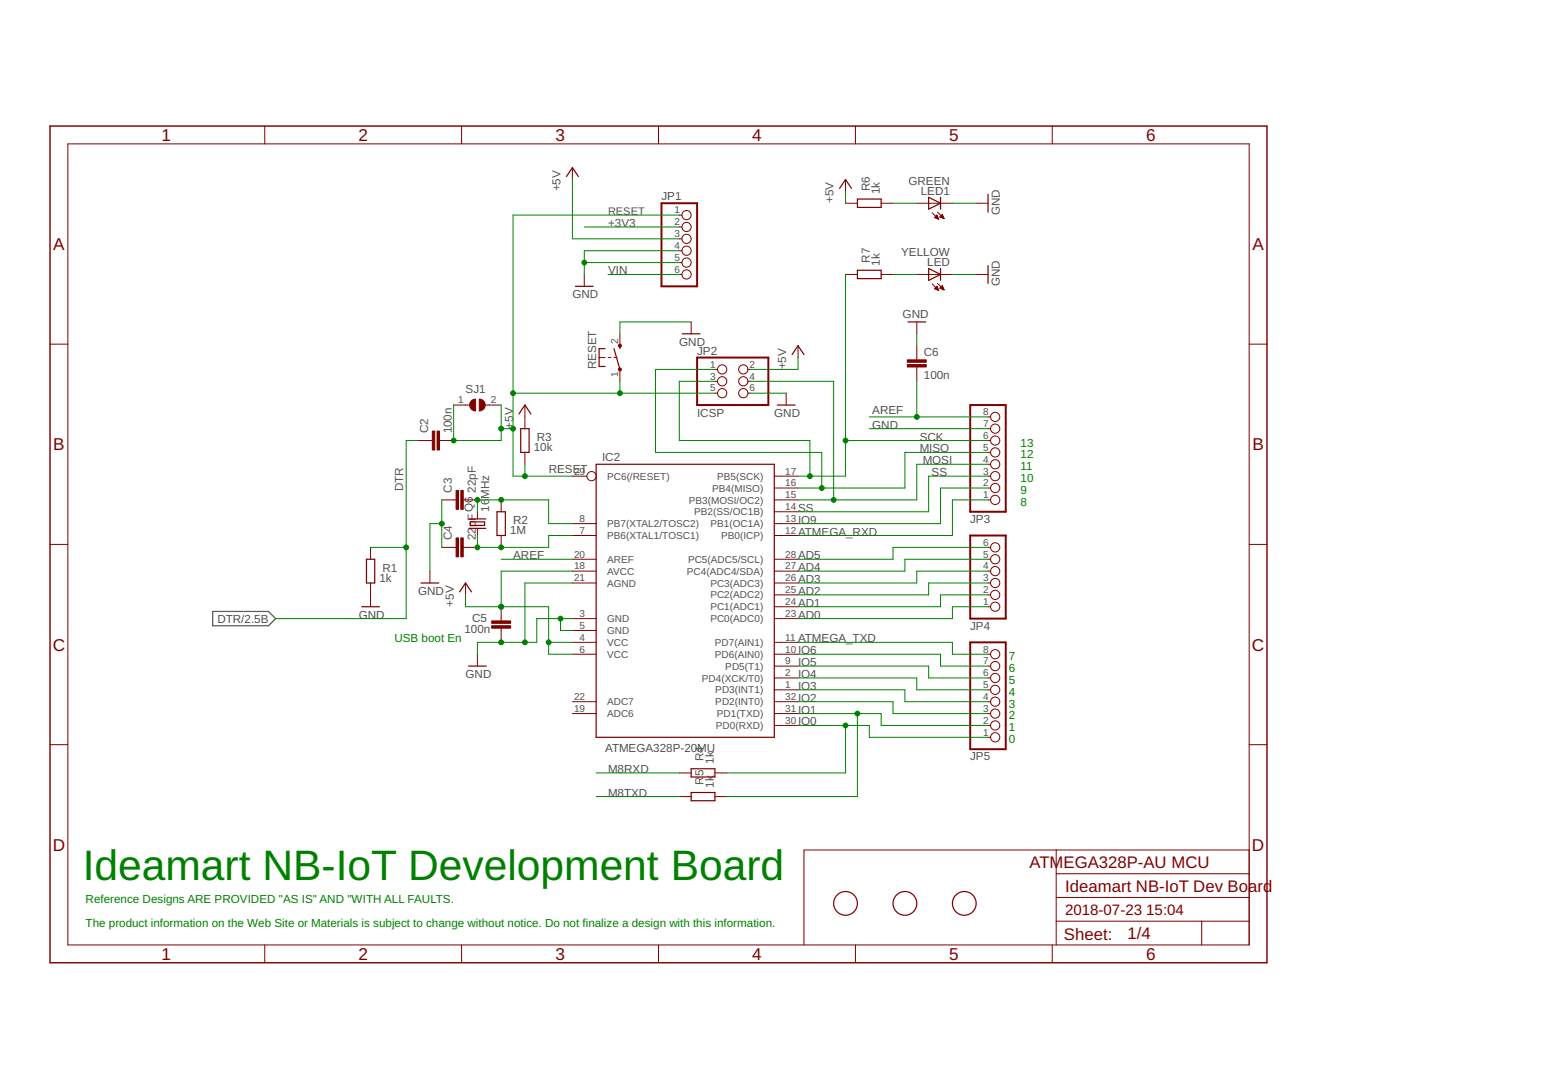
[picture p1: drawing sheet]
<svg xmlns="http://www.w3.org/2000/svg" width="297mm" height="210mm" viewBox="0 0 297 210" stroke-linecap="round" stroke-linejoin="round" font-family="sans-serif">
<path d="M40.9 117.8h10.8l1.4 1.3-1.4 1.4h-10.8z" fill="none" stroke="#505050" stroke-width=".23"/>
<path d="M127.3 39.1h6.9v16h-6.9zM134.2 68.9h13.7v9.1h-13.7zM186.8 78h6.8v20.6h-6.8zM186.8 103.1h6.8v16h-6.8zM186.8 123.7h6.8v20.6h-6.8z" fill="none" stroke="#800000" stroke-width=".38"/>
<g fill="none" stroke="#800000" stroke-width=".19">
<path d="M13.1 27.7h227.4v154.3h-227.4zM51 24.3v3.4M88.9 24.3v3.4M110.2 32.3v2.3M126.8 24.3v3.4M162.8 39.1h2.3M162.8 34.6v2.3M164.7 24.3v3.4M169.6 39.1h2.3M176.5 39.1h6.8M187.9 39.1h2.3M202.6 24.3v3.4"/>
<path d="M112.5 52.9v2.2M130.8 41.4h.5M130.8 43.7h.5M130.8 46h.5M130.8 48.3h.5M130.8 50.6h.5M130.8 52.9h.5M162.8 52.9h2.3M169.6 52.9h2.3M176.5 52.9h6.8M179.5 41l1.2 1.2M179.5 54.7l1.2 1.2"/>
<path d="M179.9 41.9l.8 .3M179.9 41.9l.5-.5 .3 .8M179.9 41.9h.7M179.9 55.6l.8 .3M179.9 55.6h.7M180 41.8h.5M180 55.5h.5M180.1 55.7h.5M180.1 41.7h.4M180.1 55.4h.4M180.1 42h.5M180.2 41.6h.2"/>
<path d="M180.2 55.3h.2M180.3 41.5h.1M180.3 55.2h.1M180.4 55.1l-.5 .5M180.4 55.1l.3 .8M180.4 55.8h.2M180.4 42.1h.3M180.5 40.9l1.2 1.2M180.5 54.6l1.2 1.2M180.6 55.9h.1M180.6 42.2h.1M180.9 41.8l.5-.5 .3 .8z"/>
<path d="M180.9 55.5l.5-.5 .3 .8zM181 41.8h.6M181 55.5h.6M181 41.7h.5M181.1 55.4h.4M181.1 41.6h.4M181.1 55.3h.4M181.2 55.6h.4M181.2 41.9h.4M181.3 41.5h.2M181.3 55.2h.1M181.4 41.4h.1"/>
<path d="M181.4 55.1h.1M181.4 55.7h.3M181.4 42h.3M181.7 55.8h.1M181.7 42.1h.1M187.9 52.9h2.3M9.6 66.3h3.5M87.3 78h3.1M93.4 78h3.1M101 78v4.5M115.3 68.9h1.2M117.1 68.9h.5"/>
<path d="M118.2 68.9h.6M119.3 64.3v2.3M119.3 71.1v2.3M133.1 62v2.3M137.6 71.1h.5M137.6 73.4h.5M137.6 75.7h.5M144 71.1h.5M144 73.4h.5M144 75.7h.5M151.3 75.7v2.3M153.6 66.6v2.3"/>
<path d="M176.5 62v2.3M176.5 66.6v2.7M176.5 70.7v2.7M240.5 66.3h3.4M80.5 84.8h2.7M84.6 84.8h2.7M85 96.3h2.8M89.2 96.3h2.7M91.9 98.6v1.3M96.5 96.3v2.3M101 87.1v2.3M110.2 91.7h2.8"/>
<path d="M149.1 96.3h4.5M149.1 94h4.5M149.1 91.7h4.5M149.1 98.6h4.5M190.2 96.3h.5M190.2 94h.5M190.2 91.7h.5M190.2 89.4h.5M190.2 87.1h.5M190.2 84.8h.5M190.2 82.5h.5M190.2 80.3h.5"/>
<path d="M9.6 104.8h3.5M71.3 105.4v2.3M71.3 112.3v4.5M82.8 110v2.3M85 105.4h2.8M89.2 105.4h2.7M89.6 112.3v2.3M91.9 101.7v1.4M96.5 103.1v2.3M96.5 116.8v2.8M110.2 112.3h4.6M110.2 110h4.6"/>
<path d="M110.2 107.7h4.6M110.2 100.8h4.6M110.2 103.1h4.6M110.2 119.1h4.6M149.1 116.8h4.5M149.1 114.6h4.5M149.1 112.3h4.5M149.1 110h4.5M149.1 107.7h4.5M149.1 100.8h4.5M149.1 103.1h4.5M149.1 119.1h4.5"/>
<path d="M190.2 116.8h.5M190.2 114.6h.5M190.2 112.3h.5M190.2 110h.5M190.2 107.7h.5M190.2 105.4h.5M240.5 104.8h3.4M91.9 126v2.3M96.5 120.9v2.8M110.2 137.4h4.6M110.2 135.1h4.6M110.2 126h4.6"/>
<path d="M110.2 121.4h4.6M110.2 123.7h4.6M149.1 139.7h4.5M149.1 137.4h4.5M149.1 135.1h4.5M149.1 132.8h4.5M149.1 130.6h4.5M149.1 128.3h4.5M149.1 126h4.5M149.1 123.7h4.5M190.2 139.7h.5M190.2 137.4h.5"/>
<path d="M190.2 135.1h.5M190.2 132.8h.5M190.2 130.6h.5M190.2 128.3h.5M190.2 126h.5M9.6 143.4h3.5M130.8 148.8h2.3M130.8 153.4h2.3M137.6 148.8h2.3M137.6 153.4h2.3M190.2 142h.5M240.5 143.4h3.4"/>
<path d="M203.3 177.4h37.2M203.3 163.7v18.3M203.3 172.8h37.2M203.3 168.3h37.2M231.3 177.4v4.6M240.5 163.7h-85.7v18.3M51 182v3.4M88.9 182v3.4M126.8 182v3.4M164.7 182v3.4M202.6 182v3.4"/>
<circle cx="132.2" cy="48.3" r=".89"/>
<circle cx="132.2" cy="50.6" r=".89"/>
<circle cx="132.2" cy="52.9" r=".89"/>
<circle cx="132.2" cy="46" r=".89"/>
<circle cx="132.2" cy="43.7" r=".89"/>
<circle cx="132.2" cy="41.4" r=".89"/>
<circle cx="139" cy="75.7" r=".89"/>
<circle cx="139" cy="73.4" r=".89"/>
<circle cx="139" cy="71.1" r=".89"/>
<circle cx="143.1" cy="73.4" r=".89"/>
<circle cx="143.1" cy="75.7" r=".89"/>
<circle cx="143.1" cy="71.1" r=".89"/>
<circle cx="113.9" cy="91.7" r=".89"/>
<circle cx="191.6" cy="84.8" r=".89"/>
<circle cx="191.6" cy="80.3" r=".89"/>
<circle cx="191.6" cy="82.6" r=".89"/>
<circle cx="191.6" cy="87.1" r=".89"/>
<circle cx="191.6" cy="94" r=".89"/>
<circle cx="191.6" cy="89.4" r=".89"/>
<circle cx="191.6" cy="96.3" r=".89"/>
<circle cx="191.6" cy="91.7" r=".89"/>
<circle cx="191.6" cy="105.4" r=".89"/>
<circle cx="191.6" cy="116.8" r=".89"/>
<circle cx="191.6" cy="112.3" r=".89"/>
<circle cx="191.6" cy="110" r=".89"/>
<circle cx="191.6" cy="107.7" r=".89"/>
<circle cx="191.6" cy="114.6" r=".89"/>
<circle cx="191.6" cy="132.8" r=".89"/>
<circle cx="191.6" cy="128.3" r=".89"/>
<circle cx="191.6" cy="126" r=".89"/>
<circle cx="191.6" cy="135.1" r=".89"/>
<circle cx="191.6" cy="139.7" r=".89"/>
<circle cx="191.6" cy="130.6" r=".89"/>
<circle cx="191.6" cy="137.4" r=".89"/>
<circle cx="191.6" cy="142" r=".89"/>
</g>
<g fill="none" stroke="#800000" stroke-width=".23">
<path d="M109.1 34l1.1-1.7 1.1 1.7M161.6 36.3l1.2-1.7 1.1 1.7M165.1 38.3h4.5v1.6h-4.5zM178.8 38l2.3 1.1-2.3 1.2zM181.1 38v2.3M190.2 37.4v3.5M110.8 55.1h3.4M165.1 52h4.5v1.7h-4.5zM178.8 51.7l2.3 1.2-2.3 1.1zM181.1 51.7v2.3M190.2 51.1v3.5M99.9 79.7l1.1-1.7 1.2 1.7"/>
<path d="M116.5 67.1h-1.2v3.5h1.2M118.2 67.1l1.1 4M119.3 66.6v.5M131.3 64.3h3.5M149.6 78h3.5M152.5 68.3l1.1-1.7 1.2 1.7M174.8 62h3.4M90.3 99.9h3.2M95.7 98.6h1.6v4.5h-1.6zM100.2 82.5h1.7v4.6h-1.7zM114.8 89.4h34.3v52.6h-34.3zM69.6 116.8h3.4"/>
<path d="M70.5 107.7h1.6v4.6h-1.6zM81 112.3h3.5M88.5 114l1.1-1.7 1.2 1.7M90.3 101.7h3.2M90.6 100.5h2.7v.7h-2.7zM90.2 128.3h3.4M133.1 148h4.5v1.6h-4.5zM133.1 152.6h4.5v1.6h-4.5z"/>
<circle cx="162.8" cy="174" r="2.29"/>
<circle cx="174.2" cy="174" r="2.29"/>
<circle cx="185.6" cy="174" r="2.29"/>
</g>
<g fill="#800000" stroke="#800000" stroke-width=".19">
<path d="M174.7 70.2h3.6v.5h-3.6z"/>
<path d="M174.7 69.3h3.6v.5h-3.6z"/>
<path d="M84.1 83h.5v3.7h-.5z"/>
<path d="M83.2 83h.5v3.7h-.5z"/>
<path d="M94.7 119.6h3.6v.4h-3.6z"/>
<path d="M94.7 120.5h3.6v.5h-3.6z"/>
<path d="M88.7 94.4h.5v3.7h-.5z"/>
<path d="M87.8 94.4h.5v3.7h-.5z"/>
<path d="M88.7 103.6h.5v3.6h-.5z"/>
<path d="M87.8 103.6h.5v3.6h-.5z"/>
</g>
<g fill="#800000" stroke="#800000" stroke-width=".19">
<path d="M92.3 76.9a1.14 1.14 0 0 1 1.1 1.1 1.14 1.14 0 0 1-1.1 1.1z" fill-rule="evenodd"/>
<path d="M90.7 77.2l.5-.3h.4v2.2a1.15 1.15 0 0 1-1.1-.6 1.15 1.15 0 0 1 .2-1.3z" fill-rule="evenodd"/>
<circle cx="119.3" cy="71.1" r=".3"/>
<circle cx="119.3" cy="66.6" r=".3"/>
</g>
<path d="M9.6 24.3h234.3v161.1h-234.3z" fill="none" stroke="#800000" stroke-width=".28"/>
<g fill="none" stroke="#008000" stroke-width=".19">
<path d="M110.2 34.6v11.4h20.6M162.8 36.9v2.2M171.9 39.1h4.6M183.3 39.1h4.6M112.5 50.6h18.3M112.5 43.7h18.3M117.1 52.9h13.7M130.8 48.3h-18.3v4.6M130.8 41.4h-32v50.3h11.4M162.8 52.9v38.8h-9.2M171.9 52.9h4.6M183.3 52.9h4.6"/>
<path d="M87.3 78v6.8h9.2v-6.8M98.8 75.7h38.8M119.3 73.4v2.3M133.1 62h-13.8v2.3M137.6 73.4h-6.8v11.4h25.1v6.9M137.6 71.1h-11.4v16h32v6.9M144.5 75.7h6.8M144.5 73.4h16v22.9M153.6 68.9v2.2h-9.1M176.5 64.3v2.3M176.5 73.4v6.9M80.5 84.8h-2.3v34.3h-25.1"/>
<path d="M85 96.3v9.1M91.9 98.6v-2.3h13.7v4.5h4.6M96.5 82.5h2.3M101 89.4v2.3M162.8 84.8h27.4M167.3 82.5h22.9M167.3 80.3h22.9M190.2 89.4h-13.7v6.9h-22.9M190.2 94h-9.1v6.8h-27.5M190.2 91.7h-11.4v6.9h-25.2M190.2 87.1h-16v6.9h-20.6M190.2 96.3h-6.9v6.8h-29.7"/>
<path d="M71.3 105.4h6.9M85 100.8h-2.2v9.2M89.6 114.6v2.2h16v9.2h4.6M91.9 103.1v2.3h13.7v-2.3h4.6M96.5 107.7h13.7M107.9 119.1v2.3h2.3M110.2 119.1h-6.9v4.6h-11.4v2.3M110.2 112.3h-9.2v11.4M110.2 110h-13.7v6.8M190.2 116.8h-6.9v2.3h-29.7M190.2 110h-13.7v2.3h-22.9M190.2 112.3h-11.4v2.3h-25.2"/>
<path d="M190.2 105.4h-18.3v2.3h-18.3M190.2 107.7h-16v2.3h-20.6M190.2 114.6h-9.1v2.2h-27.5M105.6 123.7h4.6M153.6 123.7h29.7v2.3h6.9M153.6 130.6h22.9v2.2h13.7M153.6 132.8h20.6v2.3h16M153.6 128.3h25.2v2.3h11.4M153.6 126h27.5v2.3h9.1M153.6 135.1h18.3v2.3h18.3M153.6 137.4h16v2.3h20.6M153.6 139.7h13.7v2.3h22.9"/>
<path d="M162.8 139.7v9.1h-22.9M165.1 137.4v16h-25.2M114.8 148.8h16M114.8 153.4h16"/>
</g>
<g fill="#008000" stroke="#008000" stroke-width=".19">
<circle cx="101" cy="123.7" r=".47"/>
<circle cx="96.5" cy="123.7" r=".47"/>
<circle cx="107.9" cy="119.1" r=".47"/>
<circle cx="112.5" cy="50.6" r=".47"/>
<circle cx="85" cy="100.8" r=".47"/>
<circle cx="176.5" cy="80.3" r=".47"/>
<circle cx="87.3" cy="84.8" r=".47"/>
<circle cx="96.5" cy="82.5" r=".47"/>
<circle cx="98.8" cy="82.5" r=".47"/>
<circle cx="101" cy="91.7" r=".47"/>
<circle cx="119.3" cy="75.7" r=".47"/>
<circle cx="98.8" cy="75.7" r=".47"/>
<circle cx="162.8" cy="84.8" r=".47"/>
<circle cx="155.9" cy="91.7" r=".47"/>
<circle cx="158.2" cy="94" r=".47"/>
<circle cx="160.5" cy="96.3" r=".47"/>
<circle cx="78.2" cy="105.4" r=".47"/>
<circle cx="96.5" cy="96.3" r=".47"/>
<circle cx="91.9" cy="96.3" r=".47"/>
<circle cx="96.5" cy="105.4" r=".47"/>
<circle cx="91.9" cy="105.4" r=".47"/>
<circle cx="165.1" cy="137.4" r=".47"/>
<circle cx="162.8" cy="139.7" r=".47"/>
<circle cx="96.5" cy="116.8" r=".47"/>
<circle cx="105.6" cy="123.7" r=".47"/>
</g>
<text font-size="8.2" fill="#008000" x="15.9" y="169.4">Ideamart NB-IoT Development Board</text>
<g font-size="3.3" fill="#800000">
<text x="31.1" y="27.2">1</text>
<text x="69" y="27.2">2</text>
<text x="106.9" y="27.2">3</text>
<text x="144.8" y="27.2">4</text>
<text x="182.7" y="27.2">5</text>
<text x="220.6" y="27.2">6</text>
<text x="10.2" y="48.2">A</text>
<text x="241.1" y="48.2">A</text>
<text x="10.2" y="86.7">B</text>
<text x="241.1" y="86.7">B</text>
<text x="10.2" y="125.3">C</text>
<text x="241" y="125.3">C</text>
<text x="10.2" y="163.9">D</text>
<text x="241" y="163.9">D</text>
<text x="31.1" y="184.8">1</text>
<text x="69" y="184.8">2</text>
<text x="106.9" y="184.8">3</text>
<text x="144.8" y="184.8">4</text>
<text x="182.7" y="184.8">5</text>
<text x="220.6" y="184.8">6</text>
</g>
<g font-size="3.2" fill="#800000">
<text x="198.2" y="167.1">ATMEGA328P-AU MCU</text>
<text x="205" y="171.7">Ideamart NB-IoT Dev Board</text>
<text x="204.8" y="180.9">Sheet:</text>
<text x="217" y="180.8">1/4</text>
</g>
<g font-size="2.9" fill="#800000">
<text x="205" y="176.3">2018-07-23</text>
<text x="220.7" y="176.3">15:04</text>
</g>
<g font-size="2.2" fill="#505050">
<text x="174.9" y="35.6">GREEN</text>
<text x="107.9" y="36.9" transform="rotate(-90 107.9 36.9)">+5V</text>
<text x="127.3" y="38.6">JP1</text>
<text x="160.5" y="39.1" transform="rotate(-90 160.5 39.1)">+5V</text>
<text x="167.4" y="36.9" transform="rotate(-90 167.4 36.9)">R6</text>
<text x="169.4" y="37.4" transform="rotate(-90 169.4 37.4)">1k</text>
<text x="177.2" y="37.5">LED1</text>
<text x="192.5" y="41.4" transform="rotate(-90 192.5 41.4)">GND</text>
<text x="117.1" y="43.7">+3V3</text>
<text x="117.1" y="52.9">VIN</text>
<text x="167.4" y="50.6" transform="rotate(-90 167.4 50.6)">R7</text>
<text x="169.4" y="51.1" transform="rotate(-90 169.4 51.1)">1k</text>
<text x="173.5" y="49.3">YELLOW</text>
<text x="178.5" y="51.3">LED</text>
<text x="110.2" y="57.4">GND</text>
<text x="192.5" y="55.1" transform="rotate(-90 192.5 55.1)">GND</text>
<text x="173.8" y="61.3">GND</text>
<text x="114.8" y="71.1" transform="rotate(-90 114.8 71.1)">RESET</text>
<text x="130.8" y="66.6">GND</text>
<text x="134.2" y="68.3">JP2</text>
<text x="151.3" y="71.1" transform="rotate(-90 151.3 71.1)">+5V</text>
<text x="177.9" y="68.5">C6</text>
<text x="89.6" y="75.7">SJ1</text>
<text x="177.9" y="73.1">100n</text>
<text x="82.4" y="83.5" transform="rotate(-90 82.4 83.5)">C2</text>
<text x="87" y="83.5" transform="rotate(-90 87 83.5)">100n</text>
<text x="98.8" y="82.6" transform="rotate(-90 98.8 82.6)">+5V</text>
<text x="134.2" y="80.3">ICSP</text>
<text x="149.1" y="80.3">GND</text>
<text x="167.9" y="82.6">GND</text>
<text x="167.9" y="79.7">AREF</text>
<text x="102.8" y="86.9">10k</text>
<text x="103.3" y="84.9">R3</text>
<text x="115.9" y="88.8">IC2</text>
<text x="177.1" y="84.8">SCK</text>
<text x="177.1" y="87.1">MISO</text>
<text x="177.6" y="89.4">MOSI</text>
<text x="77.6" y="94.6" transform="rotate(-90 77.6 94.6)">DTR</text>
<text x="87" y="94.9" transform="rotate(-90 87 94.9)">C3</text>
<text x="91.6" y="94.9" transform="rotate(-90 91.6 94.9)">22pF</text>
<text x="105.6" y="91.1">RESET</text>
<text x="179.3" y="91.7">SS</text>
<text x="91" y="98.6" transform="rotate(-90 91 98.6)">Q6</text>
<text x="91.6" y="101.5" transform="rotate(-90 91.6 101.5)">p</text>
<text x="91.6" y="100.3" transform="rotate(-90 91.6 100.3)">F</text>
<text x="94.2" y="98.6" transform="rotate(-90 94.2 98.6)">16</text>
<text x="94.2" y="96.1" transform="rotate(-90 94.2 96.1)">MHz</text>
<text x="98.8" y="100.9">R2</text>
<text x="153.6" y="98.6">SS</text>
<text x="153.6" y="100.8">IO9</text>
<text x="186.8" y="100.7">JP3</text>
<text x="87" y="104" transform="rotate(-90 87 104)">C4</text>
<text x="91.6" y="104" transform="rotate(-90 91.6 104)">22</text>
<text x="98.2" y="102.9">1M</text>
<text x="98.8" y="107.6">AREF</text>
<text x="153.6" y="107.7">AD5</text>
<text x="153.6" y="103.1">ATMEGA_RXD</text>
<text x="73.1" y="112">1k</text>
<text x="73.6" y="110.1">R1</text>
<text x="153.6" y="112.3">AD3</text>
<text x="153.6" y="110">AD4</text>
<text x="41.8" y="119.9">DTR/2.5B</text>
<text x="69.1" y="119.1">GND</text>
<text x="80.5" y="114.6">GND</text>
<text x="87.3" y="116.8" transform="rotate(-90 87.3 116.8)">+5V</text>
<text x="90.9" y="119.7">C5</text>
<text x="153.6" y="119.1">AD0</text>
<text x="153.6" y="116.8">AD1</text>
<text x="153.6" y="114.6">AD2</text>
<text x="89.4" y="122">100n</text>
<text x="153.6" y="126">IO6</text>
<text x="153.6" y="123.7">ATMEGA_TXD</text>
<text x="186.8" y="121.3">JP4</text>
<text x="89.6" y="130.6">GND</text>
<text x="153.6" y="130.6">IO4</text>
<text x="153.6" y="128.3">IO5</text>
<text x="153.6" y="135.1">IO2</text>
<text x="153.6" y="137.4">IO1</text>
<text x="153.6" y="132.8">IO3</text>
<text x="153.6" y="139.7">IO0</text>
<text x="116.5" y="144.8">ATMEGA328P-20MU</text>
<text x="117.1" y="148.8">M8RXD</text>
<text x="135.4" y="149.5" transform="rotate(-90 135.4 149.5)">5</text>
<text x="135.4" y="146.5" transform="rotate(-90 135.4 146.5)">R4</text>
<text x="137.4" y="147.1" transform="rotate(-90 137.4 147.1)">1k</text>
<text x="186.8" y="146.4">JP5</text>
<text x="117.1" y="153.4">M8TXD</text>
<text x="135.4" y="151.1" transform="rotate(-90 135.4 151.1)">R</text>
<text x="137.4" y="151.7" transform="rotate(-90 137.4 151.7)">1k</text>
</g>
<g font-size="2.2" fill="#008000">
<text x="196.5" y="88.3">12</text>
<text x="196.5" y="86">13</text>
<text x="196.5" y="95.1">9</text>
<text x="196.5" y="92.8">10</text>
<text x="196.5" y="90.6">11</text>
<text x="196.5" y="97.4">8</text>
<text x="75.9" y="123.7">USB boot En</text>
<text x="194.2" y="131.7">5</text>
<text x="194.2" y="129.4">6</text>
<text x="194.2" y="127.1">7</text>
<text x="194.2" y="136.3">3</text>
<text x="194.2" y="134">4</text>
<text x="194.2" y="143.1">0</text>
<text x="194.2" y="140.8">1</text>
<text x="194.2" y="138.6">2</text>
<text x="16.5" y="174">Reference Designs ARE PROVIDED &quot;AS IS&quot; AND &quot;WITH ALL FAULTS.</text>
<text x="16.5" y="178.5">The product information on the Web Site or Materials is subject to change without notice. Do not finalize a design with this information.</text>
</g>
<text font-size="2.1" fill="#505050" x="117.1" y="41.4">RESET</text>
<g font-size="1.9" fill="#505050">
<text x="129.9" y="41.1">1</text>
<text x="129.9" y="43.4">2</text>
<text x="129.9" y="45.7">3</text>
<text x="129.9" y="48">4</text>
<text x="129.9" y="50.2">5</text>
<text x="129.9" y="52.5">6</text>
<text x="119" y="66.2" transform="rotate(-90 119 66.2)">2</text>
<text x="136.7" y="70.8">1</text>
<text x="144.3" y="70.8">2</text>
<text x="88.2" y="77.7">1</text>
<text x="94.5" y="77.7">2</text>
<text x="119" y="72.5" transform="rotate(-90 119 72.5)">1</text>
<text x="136.7" y="73.1">3</text>
<text x="136.7" y="75.4">5</text>
<text x="144.3" y="73.1">4</text>
<text x="144.3" y="75.4">6</text>
<text x="189.3" y="82.2">7</text>
<text x="189.3" y="80">8</text>
<text x="189.3" y="89.1">4</text>
<text x="189.3" y="86.8">5</text>
<text x="189.3" y="84.5">6</text>
<text x="110.5" y="91.4">29</text>
<text x="116.9" y="92.4">PC6(/RESET)</text>
<text x="137.1" y="94.7">PB4(MISO)</text>
<text x="138" y="92.4">PB5(SCK)</text>
<text x="151.2" y="91.4">17</text>
<text x="151.2" y="93.7">16</text>
<text x="151.2" y="96">15</text>
<text x="189.3" y="96">1</text>
<text x="189.3" y="93.7">2</text>
<text x="189.3" y="91.4">3</text>
<text x="111.6" y="100.5">8</text>
<text x="116.9" y="101.5">PB7(XTAL2/TOSC2)</text>
<text x="132.6" y="97">PB3(MOSI/OC2)</text>
<text x="133.6" y="99.2">PB2(SS/OC1B)</text>
<text x="136.7" y="101.5">PB1(OC1A)</text>
<text x="151.2" y="98.2">14</text>
<text x="151.2" y="100.5">13</text>
<text x="110.5" y="107.4">20</text>
<text x="111.6" y="102.8">7</text>
<text x="116.9" y="103.8">PB6(XTAL1/TOSC1)</text>
<text x="138.8" y="103.8">PB0(ICP)</text>
<text x="151.2" y="102.8">12</text>
<text x="151.2" y="107.4">28</text>
<text x="189.3" y="107.4">5</text>
<text x="189.3" y="105.1">6</text>
<text x="110.5" y="111.9">21</text>
<text x="110.5" y="109.7">18</text>
<text x="116.9" y="113">AGND</text>
<text x="116.9" y="108.4">AREF</text>
<text x="116.9" y="110.7">AVCC</text>
<text x="132.2" y="110.7">PC4(ADC4/SDA)</text>
<text x="132.5" y="108.4">PC5(ADC5/SCL)</text>
<text x="136.7" y="113">PC3(ADC3)</text>
<text x="151.2" y="109.7">27</text>
<text x="151.2" y="111.9">26</text>
<text x="189.3" y="111.9">3</text>
<text x="189.3" y="109.7">4</text>
<text x="111.6" y="118.8">3</text>
<text x="116.9" y="119.8">GND</text>
<text x="136.7" y="115.2">PC2(ADC2)</text>
<text x="136.7" y="117.5">PC1(ADC1)</text>
<text x="136.7" y="119.8">PC0(ADC0)</text>
<text x="151.2" y="114.2">25</text>
<text x="151.2" y="116.5">24</text>
<text x="151.2" y="118.8">23</text>
<text x="189.3" y="116.5">1</text>
<text x="189.3" y="114.2">2</text>
<text x="111.6" y="121.1">5</text>
<text x="111.6" y="123.4">4</text>
<text x="111.6" y="125.7">6</text>
<text x="116.9" y="122.1">GND</text>
<text x="116.9" y="124.4">VCC</text>
<text x="137.6" y="124.4">PD7(AIN1)</text>
<text x="151.2" y="123.4">11</text>
<text x="151.2" y="125.7">10</text>
<text x="189.3" y="125.7">8</text>
<text x="116.9" y="126.7">VCC</text>
<text x="135.1" y="131.2">PD4(XCK/T0)</text>
<text x="137.6" y="126.7">PD6(AIN0)</text>
<text x="139.6" y="129">PD5(T1)</text>
<text x="151.2" y="127.9">9</text>
<text x="151.2" y="130.2">2</text>
<text x="189.3" y="130.2">6</text>
<text x="189.3" y="127.9">7</text>
<text x="110.5" y="134.8">22</text>
<text x="110.5" y="137.1">19</text>
<text x="116.9" y="135.8">ADC7</text>
<text x="137.7" y="133.5">PD3(INT1)</text>
<text x="137.7" y="135.8">PD2(INT0)</text>
<text x="151.2" y="132.5">1</text>
<text x="151.2" y="134.8">32</text>
<text x="151.2" y="137.1">31</text>
<text x="189.3" y="137.1">3</text>
<text x="189.3" y="134.8">4</text>
<text x="189.3" y="132.5">5</text>
<text x="116.9" y="138.1">ADC6</text>
<text x="137.8" y="140.4">PD0(RXD)</text>
<text x="138" y="138.1">PD1(TXD)</text>
<text x="151.2" y="139.4">30</text>
<text x="189.3" y="141.7">1</text>
<text x="189.3" y="139.4">2</text>
</g>
</svg>
